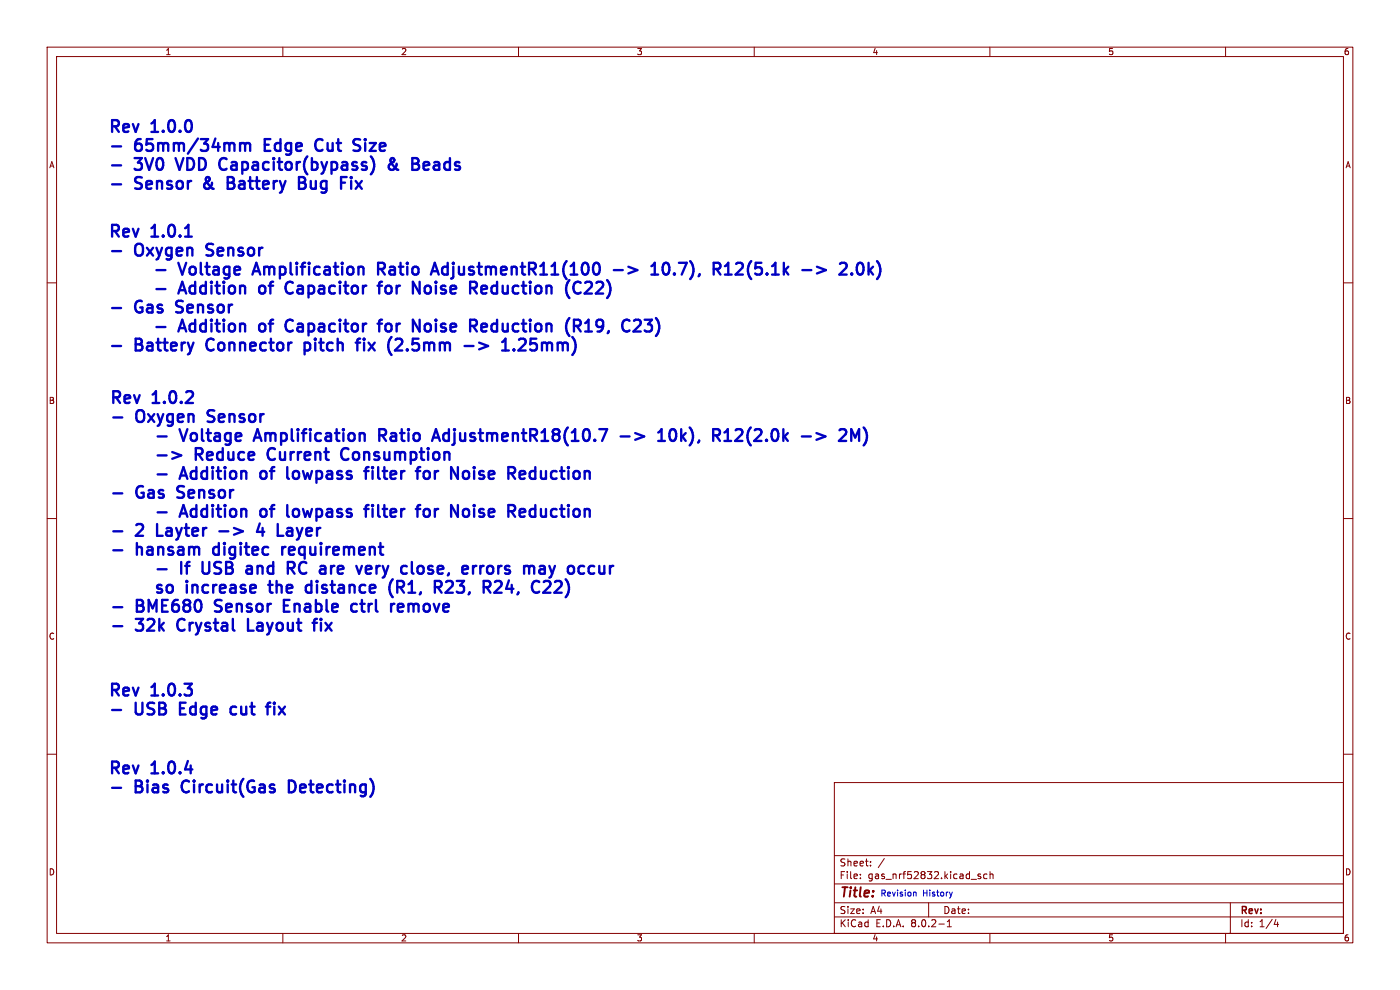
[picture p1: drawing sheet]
<svg xmlns="http://www.w3.org/2000/svg" width="297mm" height="210mm" viewBox="0 0 297 210" stroke-linecap="round" stroke-linejoin="round" font-family="sans-serif">
<g fill="none" stroke="#840000" stroke-width=".21">
<path d="M10 10h277v190h-277zM12 12h273v186h-273zM60 10v2M110 10v2M160 10v2M210 10v2M260 10v2M10 60h2M285 60h2M10 110h2M285 110h2M10 160h2"/>
<path d="M285 160h2M177 166h108v32h-108zM60 198v2M110 198v2M160 198v2M177 194.5h108M177 191.5h108M177 187.5h108M177 181.5h108M182.5 186.3v.1M182.5 185.5v.1M184.7 183.6v.1"/>
<path d="M184.7 182.8v.1M187.6 182.1l-1.3 2M197 191.5v3M199.2 196h1.1M201 196.6h.8M201 195.5l.4-.4v1.5M208 185.5l-.3-.1-.2 .2v.2l.5 .2v.3h-.5M209.4 185.5l-.4-.1-.3 .3 .1 .6h.6M210 198v2M210 184.9v1.5M210 185.5l.2-.1 .4 .1 .1 .9M260 198v2"/>
<path d="M261 191.5v6.5M270.7 195l-.4 1.1h.9M271 195.6v1"/>
</g>
<path d="M193.9 189.3h.4v.8M202 189.2l-.3 .9" fill="none" stroke="#0000c2" stroke-width=".21"/>
<g fill="none" stroke="#0000c2" stroke-width=".5">
<path d="M23.8 31.1h1.9M23.8 35.1h1.9M23.8 39.1h1.9M37.2 33.5l.9 2.5M43.4 39l-.1 .2 .1 .6M47 35.9l.4 .1 .6-.1M47.4 33.5l-.4 .2M47.6 33.5l.4 .2M48.3 37.6v2.5l1.2-.2M48.3 38.7h.8M49.1 38.7l.4 .2M49.5 38.5l-.4 .2"/>
<path d="M50.9 30.6a.62 .62 0 0 1 1.1 .1M52 30.7l.4-.4 .6 .2 .1 1.5M52 30.7v1.3M56.2 30.7h.8M57.4 29.5h-1.2v2.5h1.2M63.4 38.7h.9M64.3 38.7a.67 .67 0 0 1 .6 .7 .67 .67 0 0 1-.5 .7h-1M64.7 38.3l-.4 .4M68.3 29.6a1.03 1.03 0 0 0-1.2 .2 1.03 1.03 0 0 0-.2 1.1 .96 .96 0 0 0 .4 1 .96 .96 0 0 0 1 0M74.5 38.4v1.7M75.5 29.5l.9 .1M75.5 38.4l1.3 1.7"/>
<path d="M75.9 30.8a.61 .61 0 0 1 .5 .6 .61 .61 0 0 1-.5 .6M76.8 38.4l-1.3 1.7M78.8 36.9l-.1 .1M83.2 33.5l-.2 .2a.93 .93 0 0 0 .2 1.1l.9 1.1 .4 .1M83.3 33.5l.2 .2a.46 .46 0 0 1-.1 .7l-.7 .4a.68 .68 0 0 0-.1 1.1 .68 .68 0 0 0 1.1-.1l.3-.5 .1-.6M90.7 34.4h-.5l-.3 .3 .1 1.2 .7 .1M91 35l-1.1 .2M23.8 53.3h1.9M33.2 57.3h1.9M39.3 50.2h1.4M43.8 54.1l.3 .1M43.9 52l-.1 .2 .1 .5"/>
<path d="M53.8 57.5h1.2M54.4 55.7l-.9 2.5M80.8 57.1l.8 1.1M81 59.8l-.4 .1-.1 .2v2.2M81.4 55.9l-1.2-.2v2.5M81.4 56.9l-1.2 .2M91.4 58.2l.8-2.5 .9 2.5M91.6 57.5h1.2M130.2 57.3h1.9M138.2 58.2h1.4M138.4 56.3l.5-.6v2.5M140.9 55.9a.59 .59 0 0 1 1 .3 1.29 1.29 0 0 1-.7 2 1.66 1.66 0 0 1-.3-2.3z"/>
<path d="M153.8 58.2h1.4M153.8 56.5l.7-.8v2.5M157.1 55.7h-.6l-.3 .3M157.5 56.8l-1.5 1.4h1.6M173.3 56.6l1.9 .7-1.9 .7M182 56a.6 .6 0 0 1 .6-.2 .6 .6 0 0 1 .5 .4 1.29 1.29 0 0 1-.7 2 1.52 1.52 0 0 1-.4-2.2zM184.3 55.7v2.5M184.5 57.3l.7 .9M185.2 56.6l-.9 .9M23.8 65.3h1.9M23.8 73.4h1.9M33.2 61.3h1.9"/>
<path d="M33.2 69.4h1.9M37.4 66.2l.3 .1M37.5 64l-.1 .3 .1 .5M44 72.2a1.74 1.74 0 0 0 0 1.8M55.1 60.8l-.1 .3 .1 .9M55.1 68.9l-.1 .2 .1 1M60.6 61.2a.96 .96 0 0 0 .4 .9 .96 .96 0 0 0 1 .1M60.6 69.3a.96 .96 0 0 0 .4 .9 .96 .96 0 0 0 1 0M60.7 60.4l-.1 .4M62 67.9a.96 .96 0 0 0-1 .1 .96 .96 0 0 0-.4 .9M64.6 72.7v2.5M64.6 72.8l.7-.1 .5 .5"/>
<path d="M65.8 73.9l-.5 .4-.7-.1M75.5 72.7h.9M77.2 72.7v1.6M80.1 60.6h.9M80.1 68.7h.9M81 67.8l-.4 .1-.1 .3v2.1M82.6 60.6a.68 .68 0 0 0-.8 .5v.7a.68 .68 0 0 0 .8 .5M82.6 68.7a.68 .68 0 0 0-.8 .4v.7a.68 .68 0 0 0 .8 .5M84.3 71.8l-.3 .2M84.9 71.8a.68 .68 0 0 1 .3 1.1l-1.4 1.4h1.5M90.9 60.6a.68 .68 0 0 0-.8 .5v.7a.68 .68 0 0 0 .8 .5M90.9 68.7a.68 .68 0 0 0-.8 .4v.7a.68 .68 0 0 0 .8 .5"/>
<path d="M98.5 73.4h2M101.6 72.7l1.9 .7-1.9 .7M102.2 62.2l.3 .1 .7-.1M102.2 60.7l.8-.1 .2 .1 .1 .5-1.2 .2M102.2 68.8l.8-.1 .2 .1 .1 .5-1.2 .2M102.2 70.2l.3 .1 .7-.1M106.5 74.3h1.5M109 74.1l.1 .1-.1 .1M109 74.1l-.1 .1 .1 .1M109 74.1v.2M110.5 71.8l-.4 .3M111 71.8a.68 .68 0 0 1 .4 1.1l-1.4 1.4h1.5"/>
<path d="M122.4 69.1l.8 1.2M122.7 67.8a.68 .68 0 0 1 .5 .7 .68 .68 0 0 1-.5 .6M123.2 62l-.5 .3M124.1 70.3h1.5M124.1 68.5l.8-.7v2.5M125.5 60.8l-1.5 1.5h1.6M135.5 67.8a.68 .68 0 0 1 .3 1.1l-1.4 1.4h1.5M136.8 70.1l.3 .2h.7l.4-.2M136.8 67.8h1.5l-.8 1h.3l.4 .2M24 88.6h1.9M33.4 92.6h1.9M33.4 96.6h1.9"/>
<path d="M36.5 95.9l1.9 .7-1.9 .7M44 89.4l.4 .1M44.2 87.2l-.2 .3 .2 .5M54 92.8h1.2M54.6 91l-.8 2.5M56.9 95.7a1.73 1.73 0 0 0 .1 1.5M60.9 99.1v2.1l.4 .4M72.5 95.7a1.26 1.26 0 0 0 .9 1.9l.4-.2M77.3 99.9h.9M79 99.9v1.7M81.1 92.3l.8 1.2M81.7 91.2l-1.2-.2v2.5"/>
<path d="M81.7 92.2l-1.2 .1M91.7 93.5l.8-2.5 .8 2.5M91.9 92.8h1.2M113.3 99.9h-.5l-.4 .5 .1 .9 .3 .3h.5M131.7 92.6h1.9M139.6 93.5h1.5M139.9 91.6l.4-.6v2.5M142.4 91.2a.59 .59 0 0 1 .9 .3 1.29 1.29 0 0 1-.7 2 1.66 1.66 0 0 1-.2-2.3zM153.7 93.5h1.4M153.7 91.7l.7-.7v2.5M157 91h-.6l-.3 .3M157.4 92.1l-1.5 1.4h1.6"/>
<path d="M173.2 91.9l1.9 .7-1.9 .7M181.4 92.8l.9-1.8v2.5M183.2 90.7a2.87 2.87 0 0 1 0 3.8M24 104.7h1.9M24 112.7h1.9M24 116.7h1.9M33.3 111.2v2.5h1.2M33.4 100.6h1.9M33.4 108.7h1.9M37.6 105.5l.4 .1M37.7 103.3l-.1 .3 .1 .5M43 119.2v2l.1 .3"/>
<path d="M45.3 116.3l-.1 .2 .1 .9M46.5 112.7h1.9M55.1 111l-.6 1.8h1.6M55.3 100.2l-.1 .2 .1 .9M55.3 108.2l-.1 .2 .1 1M55.7 112v1.7M59.9 116v1.7M60.6 116a.64 .64 0 0 0-.7 .5M60.9 107.1v2.2l.4 .3M60.9 112.1l.3-.1 .7 .1 .1 1.6M62 112.6l-.8 .1a.49 .49 0 0 0-.4 .5 .49 .49 0 0 0 .4 .5l.8-.2M62.5 119.7a.68 .68 0 0 1-.5 .8h-.9"/>
<path d="M77.3 108h.9M78.2 107.1l-.5 .2M79 107.1v.3M79 108v1.6M79 107.1l-.1 .2 .1 .1M79 107.1l.2 .2-.2 .1M90 100.2a.68 .68 0 0 1 .7-.3 .68 .68 0 0 1 .5 .5v.7a.68 .68 0 0 1-.7 .5 .68 .68 0 0 1-.6-.5zM90 108.2a.68 .68 0 0 1 .7-.2 .68 .68 0 0 1 .5 .4v.8a.68 .68 0 0 1-.7 .5 .68 .68 0 0 1-.6-.5zM98.3 100.2a.68 .68 0 0 1 .7-.3 .68 .68 0 0 1 .5 .5v.7a.68 .68 0 0 1-.5 .5 .68 .68 0 0 1-.7-.3M98.3 108.2a.68 .68 0 0 1 .7-.2 .68 .68 0 0 1 .5 .4v.8a.68 .68 0 0 1-.5 .4 .68 .68 0 0 1-.7-.2M111.3 100l.1 .5-1.2 .3M111.3 108.1l.1 .5-1.2 .2"/>
<path d="M113.3 108h-.5l-.4 .4 .1 1 .3 .2h.5M24 128.8h1.9M24 132.8h1.9M33.4 120.8h1.9M34.3 124.2l-.6-.1-.4 .3 .1 .4 .9 .2 .1 .3-.1 .3-.3 .1-.7-.1M35.5 124.3a.68 .68 0 0 1 .6-.2 .68 .68 0 0 1 .6 .4v.8a.68 .68 0 0 1-.7 .5 .68 .68 0 0 1-.7-.5zM37.8 131.6a1.73 1.73 0 0 0 0 1.8M45.6 129.6l.3 .2M45.7 127.5l-.1 .2 .1 .5M52.4 120.2l.7-.2 .3 .4M52.4 121.6l.2 .1 .8-.1M52.6 131.3v2.5h1.2"/>
<path d="M53.4 120.6l-1 .3M56.9 124.1h.9M60.2 128.4h.9M60.2 127.3v2.5h1.2M61.7 120.5l.8 1.2M66.1 124.2l-.8-.1-.4 .4v.8l.2 .3 .2 .1 .8-.1M66.3 132.1h1M68.1 131.3v.2M68.1 132.1v1.7M68.1 131.3l-.1 .1 .1 .1M68.1 131.3l.1 .1-.1 .1M70.9 120a.64 .64 0 0 0-.7 .5"/>
<path d="M74.8 129.6l.2 .2 .7-.2M74.8 128.2l.2-.1 .7 .1M76.4 128.1h1M78 120l.7 .2 .1 .4-1.2 .3M78.7 121.6l-.7 .1M82.7 123.9a2.98 2.98 0 0 0 .5 2.7M84.3 123.2v2.5M84.3 124.5h.9M84.4 128.9l1.2-.2-.1-.5-.7-.1-.4 .3 .1 1.2 .3 .2 .7-.2M89 120a.68 .68 0 0 1 .9 .5v.7a.68 .68 0 0 1-.9 .5M92.8 124.5l.9 1.2M93.7 123.7a.68 .68 0 0 1-.5 .8"/>
<path d="M95.9 124.3l-1.4 1.4h1.6M102.6 120l-.5 .2M104.2 120a.68 .68 0 0 0-.9 .5v.7a.68 .68 0 0 0 .9 .5M105.3 123.2l-.3 .3M105.9 123.2a.68 .68 0 0 1 .4 1.1l-1.4 1.4h1.5M116.3 123.2a.68 .68 0 0 1 .4 1.1l-1.5 1.4h1.6M116.5 120l.6 1.7M117.1 121.7l-.2 .6-.4 .2M117.7 120l-.6 1.7M118.1 123.2l-.4 .3M119 124.3l-1.4 1.4h1.6M128.2 121.5a.68 .68 0 0 1-.9 .1"/>
<path d="M128.2 120v1.7M23.8 150.6h1.9M38.2 150.3h.8M38.2 149.1v2.5h1.2M50.1 150l-.7-.1-.5 .5v.7l.2 .3 .3 .2 .7-.2M58.2 149.1v.2M58.2 149.9v1.7M58.2 149.1l-.1 .1 .1 .1M58.2 149.1l.1 .1-.1 .1M23.8 167.1h1.9M38.8 165.9a1.74 1.74 0 0 0 0 1.8M62.5 165.9l-.6-.3h-.6v2.5h.6l.6-.4"/>
</g>
<g font-size="3.5" fill="#0000c2">
<text x="22.9" y="28.3">Rev</text>
<text x="32.3" y="28.3">1.0.0</text>
<text x="28.9" y="32.3">65mm/34mm</text>
<text x="57.2" y="32.3">Edge</text>
<text x="69.1" y="32.3">Cut</text>
<text x="78.2" y="32.3">Size</text>
<text x="28.9" y="36.4">3V0</text>
<text x="28.9" y="40.4">Sensor</text>
<text x="38.7" y="36.4">VDD</text>
<text x="44.4" y="40.4">&amp;</text>
<text x="48.7" y="36.4">Capacitor(bypass)</text>
<text x="50.4" y="40.4">Battery</text>
<text x="66.5" y="40.4">Bug</text>
<text x="85.6" y="36.4">&amp;</text>
<text x="91.6" y="36.4">Beads</text>
<text x="22.9" y="50.5">Rev</text>
<text x="32.3" y="50.5">1.0.1</text>
<text x="28.9" y="54.6">Oxygen</text>
<text x="38.3" y="58.6">Voltage</text>
<text x="45" y="54.6">Sensor</text>
<text x="55" y="58.6">Amplification</text>
<text x="82.3" y="58.6">Ratio</text>
<text x="94.8" y="58.6">AdjustmentR11(100</text>
<text x="134.3" y="58.6">-&gt;</text>
<text x="143.4" y="58.6">10.7),</text>
<text x="157.5" y="58.6">R12(5.1k</text>
<text x="177.3" y="58.6">-&gt;</text>
<text x="186.4" y="58.6">2.0k)</text>
<text x="38.3" y="62.6">Addition</text>
<text x="56.2" y="62.6">of</text>
<text x="62.8" y="62.6">Capacitor</text>
<text x="83.5" y="62.6">for</text>
<text x="91.7" y="62.6">Noise</text>
<text x="104.8" y="62.6">Reduction</text>
<text x="126.2" y="62.6">(C22)</text>
<text x="28.9" y="66.6">Gas</text>
<text x="38.3" y="70.7">Addition</text>
<text x="38.6" y="66.6">Sensor</text>
<text x="56.2" y="70.7">of</text>
<text x="62.8" y="70.7">Capacitor</text>
<text x="83.5" y="70.7">for</text>
<text x="91.7" y="70.7">Noise</text>
<text x="104.8" y="70.7">Reduction</text>
<text x="126.2" y="70.7">(R19,</text>
<text x="139.2" y="70.7">C23)</text>
<text x="28.9" y="74.7">Battery</text>
<text x="45" y="74.7">Connector</text>
<text x="66.7" y="74.7">pitch</text>
<text x="78.9" y="74.7">fix</text>
<text x="86.4" y="74.7">(2.5mm</text>
<text x="103.6" y="74.7">-&gt;</text>
<text x="112.7" y="74.7">1.25mm)</text>
<text x="23.1" y="85.8">Rev</text>
<text x="29.1" y="89.8">Oxygen</text>
<text x="32.6" y="85.8">1.0.2</text>
<text x="45.2" y="89.8">Sensor</text>
<text x="38.5" y="93.9">Voltage</text>
<text x="55.2" y="93.9">Amplification</text>
<text x="82.5" y="93.9">Ratio</text>
<text x="95.1" y="93.9">AdjustmentR18(10.7</text>
<text x="135.7" y="93.9">-&gt;</text>
<text x="144.8" y="93.9">10k),</text>
<text x="157.4" y="93.9">R12(2.0k</text>
<text x="177.2" y="93.9">-&gt;</text>
<text x="38.5" y="101.9">Addition</text>
<text x="41.6" y="97.9">Reduce</text>
<text x="56.4" y="101.9">of</text>
<text x="58" y="97.9">Current</text>
<text x="63" y="101.9">lowpass</text>
<text x="74.6" y="97.9">Consumption</text>
<text x="80.7" y="101.9">filter</text>
<text x="92.6" y="101.9">for</text>
<text x="100.8" y="101.9">Noise</text>
<text x="113.9" y="101.9">Reduction</text>
<text x="29.1" y="105.9">Gas</text>
<text x="38.8" y="105.9">Sensor</text>
<text x="29.1" y="114">2</text>
<text x="34.4" y="114">Layter</text>
<text x="38.5" y="110">Addition</text>
<text x="48.6" y="114">-&gt;</text>
<text x="56.4" y="110">of</text>
<text x="57.7" y="114">4</text>
<text x="63" y="114">Layer</text>
<text x="63" y="110">lowpass</text>
<text x="80.7" y="110">filter</text>
<text x="92.6" y="110">for</text>
<text x="100.8" y="110">Noise</text>
<text x="113.9" y="110">Reduction</text>
<text x="29.1" y="118">hansam</text>
<text x="46.4" y="118">digitec</text>
<text x="61.9" y="118">requirement</text>
<text x="38.5" y="122">If</text>
<text x="44" y="122">USB</text>
<text x="54.4" y="122">and</text>
<text x="64.1" y="122">RC</text>
<text x="72" y="122">are</text>
<text x="80.9" y="122">very</text>
<text x="91.3" y="122">close,</text>
<text x="105.3" y="122">errors</text>
<text x="119.3" y="122">may</text>
<text x="129.7" y="122">occur</text>
<text x="29.1" y="130.1">BME680</text>
<text x="39.7" y="126.1">increase</text>
<text x="46.8" y="130.1">Sensor</text>
<text x="58.3" y="126.1">the</text>
<text x="62.3" y="130.1">Enable</text>
<text x="67.1" y="126.1">distance</text>
<text x="77.7" y="130.1">ctrl</text>
<text x="85.7" y="126.1">(R1,</text>
<text x="87" y="130.1">remove</text>
<text x="96.3" y="126.1">R23,</text>
<text x="107.7" y="126.1">R24,</text>
<text x="119" y="126.1">C22)</text>
<text x="29.1" y="134.1">32k</text>
<text x="38.8" y="134.1">Crystal</text>
<text x="54.7" y="134.1">Layout</text>
<text x="69.7" y="134.1">fix</text>
<text x="22.9" y="147.9">Rev</text>
<text x="32.3" y="147.9">1.0.3</text>
<text x="28.9" y="151.9">USB</text>
<text x="39.3" y="151.9">Edge</text>
<text x="51.1" y="151.9">cut</text>
<text x="59.8" y="151.9">fix</text>
<text x="22.9" y="164.4">Rev</text>
<text x="32.3" y="164.4">1.0.4</text>
<text x="28.9" y="168.4">Bias</text>
<text x="39.7" y="168.4">Circuit(Gas</text>
<text x="63.4" y="168.4">Detecting)</text>
</g>
<text font-size="2.8" fill="#840000" x="178" y="190.9">Title:</text>
<g font-size="2.1" fill="#840000">
<text x="178" y="184">Sheet:</text>
<text x="178" y="186.7">File:</text>
<text x="184.1" y="186.7">gas_nrf52832.kicad_sch</text>
<text x="178" y="196.9">KiCad</text>
<text x="178" y="194.1">Size:</text>
<text x="184.7" y="194.1">A4</text>
<text x="185.7" y="196.9">E.D.A.</text>
<text x="193.3" y="196.9">8.0.2-1</text>
<text x="200" y="194.1">Date:</text>
<text x="263" y="194.3">Rev:</text>
<text x="263" y="196.9">Id:</text>
<text x="267.1" y="196.9">1/4</text>
</g>
<g font-size="1.8" fill="#840000">
<text x="35" y="11.9">1</text>
<text x="85" y="11.9">2</text>
<text x="135" y="11.9">3</text>
<text x="185" y="11.9">4</text>
<text x="235" y="11.9">5</text>
<text x="285" y="11.9">6</text>
<text x="10.3" y="35.9">A</text>
<text x="285.3" y="35.9">A</text>
<text x="10.3" y="85.9">B</text>
<text x="285.3" y="85.9">B</text>
<text x="10.3" y="135.9">C</text>
<text x="285.3" y="135.9">C</text>
<text x="10.3" y="185.9">D</text>
<text x="285.3" y="185.9">D</text>
<text x="35" y="199.9">1</text>
<text x="85" y="199.9">2</text>
<text x="135" y="199.9">3</text>
<text x="185" y="199.9">4</text>
<text x="235" y="199.9">5</text>
<text x="285" y="199.9">6</text>
</g>
<g font-size="1.8" fill="#0000c2">
<text x="186.7" y="190.2">Revision</text>
<text x="195.7" y="190.2">History</text>
</g>
</svg>
